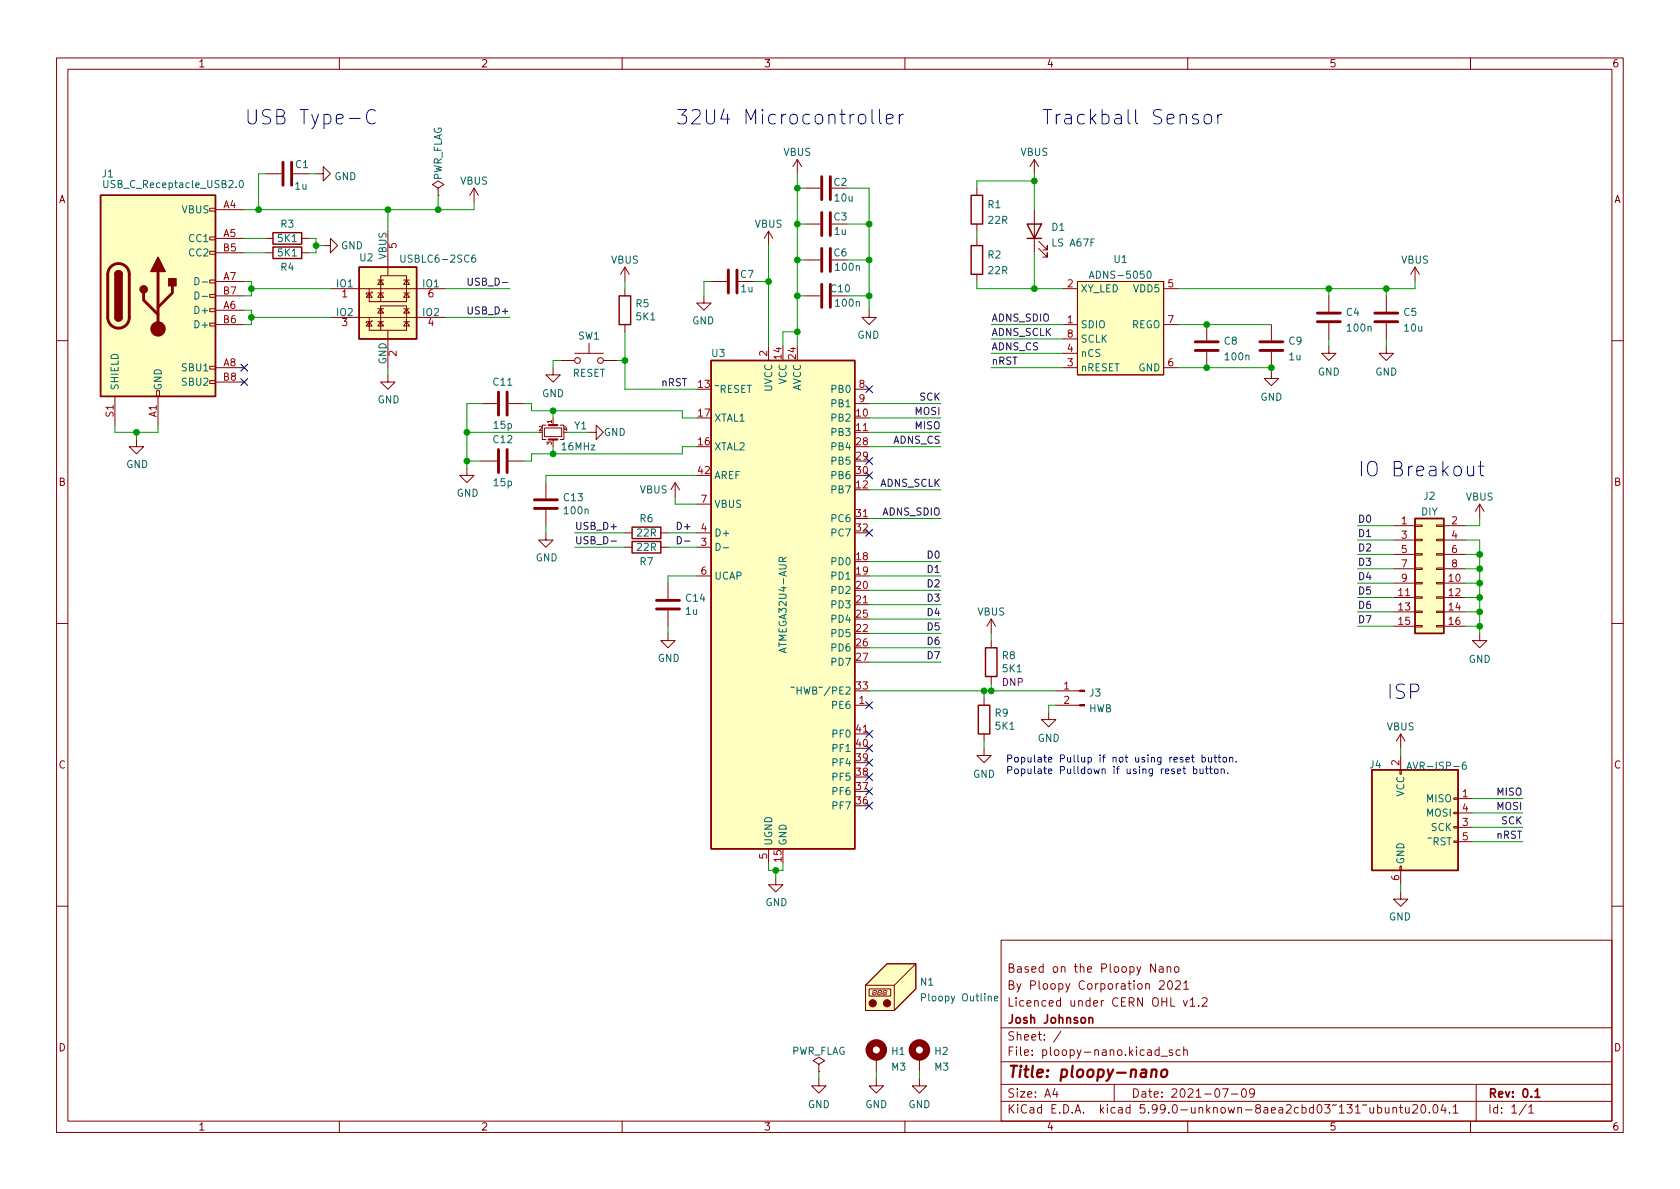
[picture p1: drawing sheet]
<svg xmlns="http://www.w3.org/2000/svg" width="297mm" height="210mm" viewBox="0 0 297 210" stroke-linecap="round" stroke-linejoin="round" font-family="sans-serif">
<g fill="none" stroke="#840000" stroke-width=".18">
<path d="M10 10.2h277v190.1h-277zM12 12.2h273v186.1h-273zM60 10.2v2M110 10.2v2M160 10.2v2M210 10.2v2M260 10.2v2M37.1 36.8h1v.5h-1zM38.1 37.1h5.1M47 30.7h2.8M51.8 30.7h2.8M55.9 30.7h1.2v-1.2l1.3 1.2-1.3 1.3v-1.3"/>
<path d="M77.5 33.3l1-.7-1-.6-1 .6 1 .7v1.2M77.5 34.5h.1M83.8 33.3l-.7 1.2M83.8 33.3v2.5M83.8 33.3l.8 1.2M141 28.2l-.8 1.3M141 28.2v2.5M141 28.2l.7 1.3M142.2 33.3h2.8M142.2 39.6h2.8M172.7 33.3v1.2M172.7 39.6v1.3"/>
<path d="M182.9 28.2l-.8 1.3M182.9 28.2v2.5M182.9 37.1v7.6M182.9 28.2l.7 1.3M37.1 57.1h1v.6h-1zM37.1 54.6h1v.5h-1zM37.1 52.1h1v.5h-1zM37.1 49.5h1v.5h-1zM37.1 44.4h1v.6h-1zM37.1 41.9h1v.5h-1zM38.1 42.2h5.1M38.1 54.9h5.1"/>
<path d="M38.1 49.8h5.1M38.1 44.7h5.1M38.1 57.4h5.1M38.1 52.3h5.1M47 42.2h1.3M47 44.7h1.3M53.3 42.2h1.3M53.3 44.7h1.3M57.1 43.4h1.3v-1.2l1.3 1.2-1.3 1.3v-1.3M58.4 56.1h20.3M58.4 51h20.3M65.3 57.7v-.8v1.5h2"/>
<path d="M65.3 56.1v.8M65.3 52.6v-.8v1.5h2M65.3 51v.8M65.3 56.9l.5 .8h-1zM65.3 51.8l.5 .8h-1zM65.8 56.6v.3h-1v.2M65.8 51.6v.2h-1v.3M66.8 56.9h1M66.8 54.6h1M66.8 51.8h1M66.8 49.5h1M67.3 57.7v-.8v1.5"/>
<path d="M67.3 54.6v-.5h4.6v.5M67.3 52.6v-.8v1.5M67.3 56.9l.5 .8h-1zM67.3 55.4v-.8v2.3M67.3 54.6l.5 .8h-1zM67.3 51.8l.5 .8h-1zM67.3 50.3v-.8v2.3M67.3 49.5l.5 .8h-1zM67.3 49.5v-.7h4.6v.7M68.6 58.4v6.6M68.6 40.9v7.9M71.4 56.9h1"/>
<path d="M71.4 54.6h1M71.4 51.8h1M71.4 49.5h1M71.9 57.7v-.8v1.5h-4.6M71.9 52.6v-.8v1.5h-4.6M71.9 56.9l.5 .8h-1zM71.9 55.4v-.8v2.3M71.9 54.6l.5 .8h-1zM71.9 51.8l.5 .8h-1zM71.9 50.3v-.8v2.3M71.9 49.5l.5 .8h-1zM110.5 47.2l-.8 1.3"/>
<path d="M110.5 47.2v2.6M110.5 51v1.3M110.5 57.4v1.3M110.5 47.2l.8 1.3M124.5 52.3v1.3h-1.3l1.3 1.3 1.2-1.3h-1.2M125.7 49.8h2.8M135.9 40.9v2.5M135.9 40.9l-.8 1.3M135.9 40.9l.8 1.3M142.2 52.3h2.8M142.2 46h2.8M153.7 54.9v1.2h-1.3l1.3 1.3 1.2-1.3h-1.2"/>
<path d="M172.7 42.2v1.2M172.7 48.5v1.3M183.6 43.9l1.6 1.6v-.8v.8h-.8M183.6 42.7l1.6 1.5v-.8v.8h-.8M188 57.4h2.5M188 51h2.5M188 59.9h2.5M190.5 49.8h15.2v16.5h-15.2zM205.7 57.4h2.6M205.7 51h2.6M213.4 57.4v2.8M224.8 57.4v2.8"/>
<path d="M234.9 52.3v2.8M234.9 57.1v2.8M245.1 52.3v2.8M245.1 57.1v2.8M250.2 47.2l-.8 1.3M250.2 47.2v2.6M250.2 47.2l.8 1.3M10 60.2h2M20.3 70.1v5.1M24.1 77.7v1.3h1.3l-1.3 1.3-1.2-1.3h1.2M27.7 69.1h.5v1h-.5zM27.9 70.1v5.1"/>
<path d="M37.1 67.3h1v.5h-1zM37.1 64.8h1v.5h-1zM38.1 65h5.1M38.1 67.6h5.1M68.6 66.3v1.3h1.2l-1.2 1.2-1.3-1.2h1.3M85.1 71.4h2.8M89.9 71.4h2.8M96.3 75.7h3v1.5h-3zM96.5 75.2h-.6v2.5h.6M97.8 65v1.3h1.3l-1.3 1.3-1.3-1.3h1.3M97.8 73.9v1.3M97.8 77.7v1.3"/>
<path d="M99.1 75.2h.6v2.5h-.6M99.1 63.7h2.5M101.6 62.5h5.1M104.1 76.4h1.3v-1.2l1.3 1.2-1.3 1.3v-1.3M104.1 60.7v1.8M106.7 63.7h2.5M135.9 61.2v2.5M151.1 76.4h2.6M151.1 68.8h2.6M151.1 71.4h2.6M188 65h2.5M188 62.5h2.5"/>
<path d="M205.7 65h2.6M213.4 62.2v2.8M224.8 65.7v1.2h1.3l-1.3 1.3-1.3-1.3h1.3M224.8 62.2v2.8M234.9 61.2v1.3h1.3l-1.3 1.2-1.2-1.2h1.2M245.1 61.2v1.3h1.3l-1.3 1.2-1.3-1.2h1.3M285 60.2h2M82.5 82.8v1.3h1.3l-1.3 1.2-1.2-1.2h1.2M85.1 81.5h2.8M89.9 81.5h2.8M96.5 94.2v1.3h1.3l-1.3 1.3-1.3-1.3h1.3M96.5 85.3v2.8"/>
<path d="M96.5 90.2v2.8M110.5 94.2h1.3M110.5 96.8h1.3M116.8 94.2h1.3M116.8 96.8h1.3M119.4 85.3l-.8 1.3M119.4 85.3v2.6M119.4 85.3l.7 1.3M123.2 94.2h2.5M123.2 96.8h2.5M123.2 89.1h2.5M151.1 91.7h2.6"/>
<path d="M246.4 93h3.8M246.4 95.5h3.8M246.4 98h3.8M250.2 97.9h1.3v.3h-1.3zM250.2 95.4h1.3v.2h-1.3zM250.2 92.8h1.3v.3h-1.3zM254 97.9h1.3v.3h-1.3zM254 95.4h1.3v.2h-1.3zM254 92.8h1.3v.3h-1.3zM255.3 93h3.8M255.3 95.5h3.8M255.3 98h3.8"/>
<path d="M261.6 89.1l-.7 1.3M261.6 89.1v2.6M261.6 89.1l.8 1.3M10 110.2h2M118.1 112v1.3h1.3l-1.3 1.2-1.3-1.2h1.3M118.1 103.1v2.8M118.1 107.9v2.8M123.2 101.8h2.5M151.1 106.9h2.6M175.3 109.5l-.8 1.2M175.3 109.5v2.5M175.3 113.3v1.2"/>
<path d="M175.3 119.6v1.3M175.3 109.5l.7 1.2M246.4 103.1h3.8M246.4 105.7h3.8M246.4 108.2h3.8M246.4 110.7h3.8M246.4 100.6h3.8M250.2 110.6h1.3v.3h-1.3zM250.2 108.1h1.3v.2h-1.3zM250.2 105.5h1.3v.3h-1.3zM250.2 103h1.3v.2h-1.3zM250.2 100.5h1.3v.2h-1.3z"/>
<path d="M254 110.6h1.3v.3h-1.3zM254 108.1h1.3v.2h-1.3zM254 105.5h1.3v.3h-1.3zM254 103h1.3v.2h-1.3zM254 100.5h1.3v.2h-1.3zM255.3 103.1h3.8M255.3 105.7h3.8M255.3 108.2h3.8M255.3 110.7h3.8M255.3 100.6h3.8M261.6 112v1.3h1.3l-1.3 1.2-1.3-1.2h1.3M285 110.2h2"/>
<path d="M151.1 124.7h2.6M151.1 129.8h2.6M174 132.3v1.3h1.3l-1.3 1.3-1.3-1.3h1.3M174 123.4v1.3M174 129.8v1.3M185.4 126v1.2h1.3l-1.3 1.3-1.3-1.3h1.3M186.7 124.7h4.2M186.7 122.2h4.2M247.5 136.1h.3v.8h-.3zM247.6 129.8l-.7 1.3M247.6 129.8v2.5M247.6 133.6v2.5"/>
<path d="M247.6 129.8l.8 1.3M135.9 150.1v2.5M137.2 155.2v1.3h1.2l-1.2 1.2-1.3-1.2h1.3M247.5 153.2h.3v.7h-.3zM247.6 157.7v1.3h-1.2l1.2 1.3 1.3-1.3h-1.3M247.6 153.9v2.6M257 146.2h.8v.2h-.8zM257 143.6h.8v.3h-.8zM257 141.1h.8v.2h-.8zM257.8 141.2h2.5M257.8 146.3h2.5M257.8 143.8h2.5"/>
<path d="M257.8 148.8h2.5M10 160.2h2M153.7 174.9h3.8v1.2h-3.8zM154.3 175.6l-.1 .2M154.3 175.9h.4M154.4 175.2l-.1 .3M154.4 175.6h.3M154.5 175.2h.3M154.9 175.6l-.1 .3M155 175.2l-.1 .3M155.2 175.6l-.1 .2M155.2 175.9h.4"/>
<path d="M155.3 175.2l-.1 .3M155.3 175.6h.4M155.4 175.2h.4M155.8 175.6v.3M155.9 175.2v.3M156.1 175.6v.2M156.2 175.9h.3M156.2 175.2v.3M156.3 175.6h.3M156.4 175.2h.3M156.7 175.6v.3M156.8 175.2v.3"/>
<path d="M156.8 170.4h5.1v4.5l-3.8 3.8h-5.1v-4.5zM158.1 174.2v4.5M161.9 170.4l-3.8 3.8h-5.1M177 166.3h108v32h-108zM204.3 170.4v1.5l-.9-1.5v1.5M205 173.6l.6-.2 .2 .2 .1 .3-1 1h1M205 171h.6v.9M205.6 171.3l-.5 .1a.29 .29 0 0 0-.2 .2 .29 .29 0 0 0 .2 .3h.5M206.4 171.1l.2-.2 .3 .1 .1 .9M206.4 170.9v1M206.6 173.6l.2-.2a.81 .81 0 0 1 .6 .7 .81 .81 0 0 1-.3 .8h-.2a.81 .81 0 0 1-.3-1.3zM207.8 171l.3-.1 .3 .3v.4l-.3 .3h-.3l-.2-.3v-.4z"/>
<path d="M207.9 173.6l.5-.2 .2 .2 .1 .3-.9 1h.9M209.2 176.9l.4 1 .3-1M209.3 173.9l.4-.5v1.5M209.3 174.9h.8M210.4 176.9l.5-.5v1.5M210.4 177.9h.9M211.9 177.8v.1M212.6 176.6l.5-.2 .3 .2v.3l-.9 1h.9M285 160.2h2M60 198.3v2M110 198.3v2M144.8 188.2l1-.6-1-.7-1 .7 1 .6v1.3"/>
<path d="M144.8 189.5h.1M144.8 190.7v1.3h1.2l-1.2 1.3-1.3-1.3h1.3M154.9 190.7v1.3h1.3l-1.3 1.3-1.2-1.3h1.2M154.9 186.9v2.6M160 198.3v2M162.6 190.7v1.3h1.2l-1.2 1.3-1.3-1.3h1.3M162.6 186.9v2.6M177 194.8h108M177 191.8h108M177 187.8h108M177 181.8h108M186.5 192.5l-.4 1h1"/>
<path d="M186.9 193v1M187.6 182.4l-1.3 1.9M197 191.8v3M204.9 185.7l-.4-.1-.3 .3v.4l.2 .3h.5M204.9 185.1v1.5M205.3 186.8h1.1M207.3 185.7l-.4-.1-.2 .2 .1 .3 .5 .1v.4h-.6M208.6 185.7l-.4-.1-.3 .3v.4l.2 .3h.5M209.3 185.8l.2-.2 .4 .1v.9M209.3 185.1v1.5M210 198.3v2M216.1 192.5h1l-.6 1.5"/>
<path d="M217.7 193.5h1.2M219.7 192.6l.2-.1a.81 .81 0 0 1 .5 .7 .81 .81 0 0 1-.3 .8h-.1a.81 .81 0 0 1-.6-.6 .81 .81 0 0 1 .3-.8zM221.8 193.2l-.3 .3-.4-.1-.2-.2 .2-.6 .4-.1 .2 .2a.99 .99 0 0 1-.3 1.3h-.3M243.6 195.9l.4-.1 .3 .3v.4l-.2 .3h-.5M244.9 195.8l.1 1h.4l.2-.1M245.6 195.8v1M246.3 196l.2-.2 .4 .1v.9M246.3 195.8v1M247.4 195.8h.6M247.6 195.3v1.3l.4 .2M248.5 195.8l.1 1h.3l.2-.1M249.1 195.8v1"/>
<path d="M249.8 195.5l.6-.2 .2 .2v.3l-.9 1h.9M251.4 195.5l.2-.2a.81 .81 0 0 1 .6 .7 .81 .81 0 0 1-.3 .8h-.2a.81 .81 0 0 1-.3-1.3zM252.7 196.7v.1M253.6 195.4l.1-.1a.81 .81 0 0 1 .6 .7 .81 .81 0 0 1-.3 .8h-.1a.81 .81 0 0 1-.6-.6 .81 .81 0 0 1 .3-.8zM255.2 195.3l-.4 1h.9M255.5 195.8v1M256.3 196.7v.1M256.9 195.8l.5-.5v1.5M256.9 196.8h.9M260 198.3v2M261 191.8v6.5M269.9 195.3l-1.3 1.9"/>
<path d="M270.3 195.8l.4-.5v1.5M270.3 196.8h.9"/>
<circle cx="102.1" cy="63.7" r=".51"/>
<circle cx="106.2" cy="63.7" r=".51"/>
</g>
<path d="M192.6 180.1l.2-.2 .3 .1 .1 .9M271.4 193l.4-.5v1.5M271.4 194h.9" fill="none" stroke="#840000" stroke-width=".3"/>
<path d="M203.7 189.3a.49 .49 0 0 1 .8 .1l-.1 1.1M203.7 189.1l-.2 1.4M205.5 189.3a.52 .52 0 0 1 .5-.2 .52 .52 0 0 1 .4 .4l-.1 .6a.55 .55 0 0 1-.5 .4 .55 .55 0 0 1-.5-.4z" fill="none" stroke="#840000" stroke-width=".4"/>
<g fill="#ffffc2" stroke="#ffffc2" stroke-width=".18">
<path d="M17.8 34.5h20.3v35.6h-20.3z"/>
<path d="M156.8 170.4h5.1v4.5l-3.8 3.8h-5.1v-4.5z"/>
<path d="M63.5 47.2h10.2v12.7h-10.2z"/>
<path d="M125.7 63.7h25.4v86.4h-25.4z"/>
<path d="M250.2 91.7h5.1v20.3h-5.1z"/>
<path d="M242.6 136.1h15.2v17.8h-15.2z"/>
<path d="M190.5 49.8h15.2v16.5h-15.2z"/>
</g>
<g fill="none" stroke="#840000" stroke-width=".25">
<path d="M17.8 34.5h20.3v35.6h-20.3zM171.7 34.5h2v5.1h-2zM181.6 39.6h2.5l-1.2 2.6zM20.3 56.1a.64 .64 0 0 0 .7 .7 .64 .64 0 0 0 .6-.7M20.3 48.5a.64 .64 0 0 1 .7-.6 .64 .64 0 0 1 .6 .6M48.3 41.1h5v2.1h-5zM48.3 43.7h5v2h-5zM63.5 47.2h10.2v12.7h-10.2zM109.5 52.3h2v5.1h-2zM171.7 43.4h2v5.1h-2zM181.6 42.2h2.5M125.7 63.7h25.4v86.4h-25.4z"/>
<path d="M111.8 93.2h5v2h-5zM111.8 95.8h5v2h-5zM250.2 91.7h5.1v20.3h-5.1zM174.2 114.5h2.1v5.1h-2.1zM173 124.7h2v5.1h-2zM242.6 136.1h15.2v17.8h-15.2z"/>
</g>
<g fill="none" stroke="#840000" stroke-width=".51">
<path d="M50 28.7v4.1M51.6 28.7v4.1M145.3 31.2v4.1M145.3 37.6v4.1M146.8 31.2v4.1M146.8 37.6v4.1M19.6 47.2a1.91 1.91 0 0 1 2.1-.5 1.91 1.91 0 0 1 1.2 1.8v7.6a1.91 1.91 0 0 1-1.9 1.9 1.91 1.91 0 0 1-2-1.9l.1-7.8 .1-.6zM25.4 51.8v1.3l2.5 2.5M27.9 48v10.2M30.5 50.5v1.3l-2.6 2.6M128.8 47.7v4.1M130.3 47.7v4.1"/>
<path d="M145.3 43.9v4.1M145.3 50.3v4.1M146.8 43.9v4.1M146.8 50.3v4.1M232.9 56.9h4.1M232.9 55.4h4.1M243.1 56.9h4M243.1 55.4h4M88.1 69.3v4.1M88.1 79.5v4.1M89.7 69.3v4.1M89.7 79.5v4.1"/>
<path d="M211.3 62h4.1M211.3 60.4h4.1M222.8 62h4M222.8 60.4h4M94.5 89.9h4.1M94.5 88.4h4.1M116.1 107.7h4M116.1 106.2h4"/>
</g>
<g fill="#840000" stroke="#840000" stroke-width=".25">
<path d="M20.3 56.1h1.3a.64 .64 0 0 1-.6 .7 .64 .64 0 0 1-.7-.7z"/>
<path d="M20.5 48.1a.64 .64 0 0 1 .7-.2 .64 .64 0 0 1 .4 .6h-1.3z"/>
<path d="M20.3 48.5h1.3v7.6h-1.3z"/>
<path d="M29.8 49.3h1.3v1.2h-1.3z"/>
<path d="M27.9 45.5l1.3 2.5h-2.5z"/>
<circle cx="25.4" cy="51.2" r=".63"/>
</g>
<g fill="#840000" stroke="#840000" stroke-width=".18">
<path d="M190.9 124.6h.9v.2h-.9z"/>
<path d="M190.9 122h.9v.3h-.9z"/>
<circle cx="27.9" cy="58.2" r="1.27"/>
<circle cx="154.3" cy="177.4" r=".63"/>
<circle cx="156.8" cy="177.4" r=".63"/>
</g>
<g fill="none" stroke="#006464" stroke-width=".18">
<path d="M18.4 31.9v1l.2 .3 .4-.1 .1-.2v-1M42.4 32l.2-.1a.68 .68 0 0 1 .4 .6 .68 .68 0 0 1-.4 .7l-.2-.1-.1-.4zM34.5 49.1a.64 .64 0 0 1 .7 .6 .64 .64 0 0 1-.7 .7zM34.5 51.6a.64 .64 0 0 1 .7 .7 .64 .64 0 0 1-.7 .6zM35.7 49.9h1M35.7 52.4h1M70.9 45.1v1l.2 .3h.3l.2-.3v-1M84 45.1l-.4 .1a.86 .86 0 0 0 0 1.2l.5-.2v-.4l-.2-.2h-.3l-.2 .2M192.6 49.2l.4-1.3 .4 1.3M192.7 48.8h.6M202.9 48.1l.2-.2a.68 .68 0 0 1 .4 .7 .68 .68 0 0 1-.4 .6l-.2-.1-.1-.4zM126.6 96.1a.64 .64 0 0 1 .7 .6 .64 .64 0 0 1-.7 .6z"/>
<path d="M127.9 96.9h1M140.4 121.5l-.6 .1M140.9 121.5v1.2M140.9 122.1h.8M141.7 121.5v1.2M248.7 136l.5-1.2 .4 1.2M248.9 135.7h.6M259.1 134.8h-.3a.86 .86 0 0 0 0 1.2l.4-.1 .1-.4-.3-.2h-.3l-.2 .2M253.1 148.1l-.6 .2M162.9 176.4l.6-.1 .2-.1-.1-.4-.7-.1v1.3M175.8 176.6l.6-.1v-.3h-.4l-.2 .1 .1 .6h.5"/>
</g>
<path d="M97 75.2h1.6M97 77.7h1.6" fill="none" stroke="#840000" stroke-width=".38"/>
<g fill="none" stroke="#840000" stroke-width="1.3">
<circle cx="154.9" cy="185.7" r="1.27"/>
<circle cx="162.6" cy="185.7" r="1.27"/>
</g>
<path d="M82.8 49.2v1l.2 .2h.3l.2-.2v-1M108 95.7h1M119.8 94.9a.64 .64 0 0 1 .7 .6 .64 .64 0 0 1-.7 .7zM121 95.7h1" fill="none" stroke="#0f0f0f" stroke-width=".18"/>
<g fill="none" stroke="#0000c2" stroke-width=".18">
<path d="M66.4 19.6a.95 .95 0 0 0-1.1-.1 .95 .95 0 0 0-.5 1 1.08 1.08 0 0 0 .3 1.1 1.08 1.08 0 0 0 1.1 .2l.2-.1M154.2 19.4v2.1l.3 .4M155.5 19.4v2.1l.4 .4M156.7 21.1l1.2-.3-.1-.5-.7-.1-.4 .4v.9l.1 .3 .3 .1 .7-.1M159 20.2v1.7M159.7 20.2a.65 .65 0 0 0-.7 .5M211.8 20.3l-.6-.1-.4 .4 .2 .3 .8 .3 .1 .2-.1 .4-.2 .1-.8-.1M213 20.5a.69 .69 0 0 1 .7-.3 .69 .69 0 0 1 .5 .5v.7a.69 .69 0 0 1-.6 .5 .69 .69 0 0 1-.7-.5v-.7zM215.3 20.2v1.7M216 20.2a.65 .65 0 0 0-.7 .5M259.5 82.4v1.4l.1 .2a.69 .69 0 0 0 .9-.1M260.5 82.4v1.7"/>
<path d="M261.4 82.4h1M261.8 81.6v2.2l.1 .2 .5 .1M209.1 136h.5M209.3 135.5v1.1l.3 .2M209.7 134.3l.6-.1-.1-.2-.3-.1-.2 .2v.6h.5M210.7 133.9h.4M210.8 133.5v1.1l.3 .2M211 136h.4l.2 .2-.1 .5h-.5M211 135.5v1.3M212.2 136v.7l.3 .1 .2-.1M212.5 134l.4-.1 .2 .3-.1 .5h-.5M212.5 133.5v1.3"/>
<path d="M212.7 136v.8M213.1 136h.5M213.3 135.5v1.1l.3 .2M213.7 133.9v.8l.3 .1 .2-.2M213.9 136h.4M214 135.5v1.1l.3 .2M214.2 133.9v.9M214.6 133.9h.5M214.8 133.5v1.1l.3 .2M214.8 136h.3l.3 .2v.4l-.3 .2-.3-.1-.1-.1zM215.4 133.9h.5M215.6 133.5v1.1l.3 .2"/>
<path d="M215.9 136.1l.2-.1h.3l.1 .8M215.9 136v.8M216.3 134l.3-.1 .3 .3v.3l-.3 .3-.3-.1-.1-.2zM217.1 136.7v.1M217.4 134l.2-.1 .3 .1 .1 .8M217.4 133.9v.9M218.6 134.6v.2"/>
</g>
<g fill="none" stroke="#009600" stroke-width=".18">
<path d="M47 30.7h-1.3v6.4M54.6 30.7h1.3M68.6 37.1v3.8M77.5 34.5v2.6M83.8 35.8v1.3h-40.6M141 30.7v30.5M141 33.3h1.2M141 39.6h1.2M149.9 33.3h3.8v21.6M149.9 39.6h3.8M182.9 32h-10.2v1.3M182.9 30.7v6.4"/>
<path d="M43.2 49.8h1.2v2.5h-1.2M43.2 44.7h3.8M43.2 54.9h1.2v2.5h-1.2M43.2 42.2h3.8M44.4 51h14M44.4 56.1h14M54.6 42.2h1.3v2.5h-1.3M55.9 43.4h1.2M78.7 51h11.5M78.7 56.1h11.5M110.5 58.7v10.1h12.7M110.5 49.8v1.2"/>
<path d="M125.7 49.8h-1.2v2.5M133.3 49.8h2.6M135.9 43.4v17.8M141 52.3h1.2M141 46h1.2M141 58.7h-2.6v2.5M149.9 52.3h3.8M149.9 46h3.8M172.7 49.8v1.2h15.3M172.7 40.9v1.3M175.3 59.9h12.7M175.3 57.4h12.7"/>
<path d="M182.9 44.7v6.3M208.3 57.4h16.5M234.9 51v1.3M234.9 59.9v1.3M245.1 51v1.3M245.1 59.9v1.3M250.2 49.8v1.2h-41.9M20.3 75.2v1.2h7.6v-1.2M24.1 76.4v1.3M68.6 65v1.3M82.5 76.4h12.7M85.1 71.4h-2.6v11.4"/>
<path d="M92.7 71.4h1.3v1.2h26.6v1.3h2.6M97.8 72.6v1.3M97.8 79v1.3M99.1 63.7h-1.3v1.3M100.3 76.4h3.8M109.2 63.7h1.3M123.2 79h-2.6v1.3h-26.6v1.2h-1.3M153.7 73.9h12.7M153.7 79h12.7M153.7 76.4h12.7M153.7 71.4h12.7M175.3 62.5h12.7"/>
<path d="M175.3 65h12.7M208.3 65h16.5v.7M82.5 81.5h2.6M96.5 93v1.2M101.6 94.2h8.9M101.6 96.8h8.9M118.1 94.2h5.1M118.1 96.8h5.1M119.4 87.9v1.2h3.8M123.2 84.1h-26.7v1.2M153.7 91.7h12.7M153.7 99.3h12.7"/>
<path d="M153.7 86.6h12.7M240 95.5h6.4M240 98h6.4M240 93h6.4M259.1 95.5h2.5v16.5M259.1 98h2.5M261.6 91.7v1.3h-2.5M118.1 110.7v1.3M123.2 101.8h-5.1v1.3M153.7 101.8h12.7M153.7 104.4h12.7M153.7 106.9h12.7"/>
<path d="M153.7 109.5h12.7M153.7 112h12.7M153.7 114.5h12.7M153.7 117.1h12.7M175.3 112v1.3M240 100.6h6.4M240 103.1h6.4M240 105.7h6.4M240 108.2h6.4M240 110.7h6.4M259.1 100.6h2.5M259.1 103.1h2.5"/>
<path d="M259.1 105.7h2.5M259.1 108.2h2.5M259.1 110.7h2.5M153.7 122.2h33M174 122.2v1.2M174 131.1v1.2M175.3 120.9v1.3M186.7 124.7h-1.3v1.3M247.6 132.3v1.3M135.9 152.6v1.3h2.5v-1.3M137.2 153.9v1.3M247.6 156.5v1.2"/>
<path d="M260.3 148.8h8.9M260.3 146.3h8.9M260.3 141.2h8.9M260.3 143.8h8.9M144.8 189.5v1.2M154.9 189.5v1.2M162.6 189.5v1.2"/>
</g>
<g fill="none" stroke="#000084" stroke-width=".18">
<path d="M42.6 66.9l1.2 1.3M42.6 64.4l1.2 1.2M43.8 66.9l-1.2 1.3M43.8 64.4l-1.2 1.2M153.1 68.2l1.2 1.2M154.3 68.2l-1.2 1.2M153.1 80.9l1.2 1.2M153.1 93.6l1.2 1.2M153.1 83.5l1.2 1.2M154.3 80.9l-1.2 1.2M154.3 93.6l-1.2 1.2M154.3 83.5l-1.2 1.2"/>
<path d="M153.1 139.3l1.2 1.3M153.1 124.1l1.2 1.2M153.1 136.8l1.2 1.2M153.1 131.7l1.2 1.2M153.1 134.3l1.2 1.2M153.1 129.2l1.2 1.2M154.3 139.3l-1.2 1.3M154.3 124.1l-1.2 1.2M154.3 136.8l-1.2 1.2M154.3 131.7l-1.2 1.2M154.3 134.3l-1.2 1.2M154.3 129.2l-1.2 1.2"/>
<path d="M153.1 141.9l1.2 1.2M154.3 141.9l-1.2 1.2"/>
</g>
<g fill="#009600" stroke="#009600" stroke-width=".18">
<circle cx="141" cy="52.3" r=".51"/>
<circle cx="141" cy="58.7" r=".51"/>
<circle cx="153.7" cy="52.3" r=".51"/>
<circle cx="135.9" cy="49.8" r=".51"/>
<circle cx="82.6" cy="76.4" r=".51"/>
<circle cx="82.6" cy="81.5" r=".51"/>
<circle cx="24.1" cy="76.4" r=".51"/>
<circle cx="44.5" cy="51" r=".51"/>
<circle cx="55.9" cy="43.4" r=".51"/>
<circle cx="68.6" cy="37.1" r=".51"/>
<circle cx="77.5" cy="37.1" r=".51"/>
<circle cx="45.7" cy="37.1" r=".51"/>
<circle cx="44.5" cy="56.1" r=".51"/>
<circle cx="97.8" cy="72.6" r=".51"/>
<circle cx="97.8" cy="80.3" r=".51"/>
<circle cx="110.5" cy="63.7" r=".51"/>
<circle cx="137.2" cy="153.9" r=".51"/>
<circle cx="153.7" cy="39.6" r=".51"/>
<circle cx="141" cy="33.3" r=".51"/>
<circle cx="141" cy="39.6" r=".51"/>
<circle cx="141" cy="46" r=".51"/>
<circle cx="153.7" cy="46" r=".51"/>
<circle cx="174" cy="122.2" r=".51"/>
<circle cx="175.3" cy="122.2" r=".51"/>
<circle cx="182.9" cy="51" r=".51"/>
<circle cx="213.4" cy="57.4" r=".51"/>
<circle cx="182.9" cy="32" r=".51"/>
<circle cx="261.6" cy="100.6" r=".51"/>
<circle cx="261.6" cy="103.1" r=".51"/>
<circle cx="261.6" cy="105.7" r=".51"/>
<circle cx="261.6" cy="98" r=".51"/>
<circle cx="261.6" cy="108.2" r=".51"/>
<circle cx="261.6" cy="110.7" r=".51"/>
<circle cx="224.8" cy="65" r=".51"/>
<circle cx="235" cy="51" r=".51"/>
<circle cx="213.4" cy="65" r=".51"/>
<circle cx="245.1" cy="51" r=".51"/>
</g>
<g font-size="3.5" fill="#0000c2">
<text x="43.2" y="22">USB Type-C</text>
<text x="119.4" y="22">32U4 Microcontroller</text>
<text x="184.1" y="22">Trackball Sensor</text>
<text x="240" y="84.3">IO Breakout</text>
<text x="245.1" y="123.6">ISP</text>
</g>
<text font-size="2.8" fill="#840000" x="178" y="190.6">Title: ploopy-nano</text>
<g font-size="2.1" fill="#840000">
<text x="178" y="172">Based on the Ploopy Nano</text>
<text x="178" y="178">Licenced under CERN OHL v1.2</text>
<text x="178" y="175">By Ploopy Corporation 2021</text>
<text x="178" y="184">Sheet: /</text>
<text x="178" y="181">Josh Johnson</text>
<text x="178" y="186.7">File: ploopy-nano.kicad_sch</text>
<text x="178" y="196.9">KiCad E.D.A. kicad 5.99.0-unknown-8aea2cbd03~131~ubuntu20.04.1</text>
<text x="178" y="194.1">Size: A4</text>
<text x="200" y="194.1">Date: 2021-07-09</text>
<text x="263" y="194.1">Rev: 0.1</text>
<text x="263" y="196.9">Id: 1/1</text>
</g>
<g font-size="1.8" fill="#840000">
<text x="35" y="11.9">1</text>
<text x="85" y="11.9">2</text>
<text x="135" y="11.9">3</text>
<text x="185" y="11.9">4</text>
<text x="235" y="11.9">5</text>
<text x="285" y="11.9">6</text>
<text x="10.3" y="35.9">A</text>
<text x="285.3" y="35.9">A</text>
<text x="10.3" y="85.9">B</text>
<text x="285.3" y="85.9">B</text>
<text x="10.3" y="135.9">C</text>
<text x="285.3" y="135.9">C</text>
<text x="10.3" y="185.9">D</text>
<text x="285.3" y="185.9">D</text>
<text x="35" y="199.9">1</text>
<text x="85" y="199.9">2</text>
<text x="135" y="199.9">3</text>
<text x="185" y="199.9">4</text>
<text x="235" y="199.9">5</text>
<text x="285" y="199.9">6</text>
</g>
<g font-size="1.8" fill="#006464">
<text x="52.3" y="29.7">C1</text>
<text x="138.5" y="27.6">VBUS</text>
<text x="180.4" y="27.6">VBUS</text>
<text x="18.1" y="31.4">J1</text>
<text x="18.9" y="33.2">USB_C_Receptacle_USB2.0</text>
<text x="52.2" y="33.5">1u</text>
<text x="59.1" y="31.8">GND</text>
<text x="78.1" y="32.1" transform="rotate(-90 78.1 32.1)">PWR_FLAG</text>
<text x="81.4" y="32.6">VBUS</text>
<text x="147.5" y="32.9">C2</text>
<text x="147.7" y="35.6">10u</text>
<text x="32.2" y="37.7">VBUS</text>
<text x="49.7" y="40.3">R3</text>
<text x="133.4" y="40.3">VBUS</text>
<text x="147.5" y="39">C3</text>
<text x="147.6" y="41.5">1u</text>
<text x="174.7" y="36.8">R1</text>
<text x="174.8" y="39.6">22R</text>
<text x="186" y="40.8">D1</text>
<text x="33.5" y="42.8">CC1</text>
<text x="33.5" y="45.3">CC2</text>
<text x="49.2" y="42.8">5K1</text>
<text x="49.2" y="45.3">5K1</text>
<text x="49.7" y="47.9">R4</text>
<text x="60.3" y="44.1">GND</text>
<text x="63.6" y="46.2">U2</text>
<text x="68.3" y="45.9" transform="rotate(-90 68.3 45.9)">VBUS</text>
<text x="71.4" y="46.4">USBLC6-2SC6</text>
<text x="108" y="46.6">VBUS</text>
<text x="147.5" y="45.3">C6</text>
<text x="147.8" y="47.9">100n</text>
<text x="174.7" y="45.7">R2</text>
<text x="186.2" y="43.6">LS A67F</text>
<text x="197" y="46.5">U1</text>
<text x="247.7" y="46.6">VBUS</text>
<text x="59.5" y="50.8">IO1</text>
<text x="74.8" y="50.8">IO1</text>
<text x="130.9" y="49.1">C7</text>
<text x="131" y="51.7">1u</text>
<text x="147" y="51.7">C10</text>
<text x="174.8" y="48.5">22R</text>
<text x="191" y="51.7">XY_LED</text>
<text x="193.4" y="49.3">ADNS-5050</text>
<text x="200.5" y="51.7">VDD5</text>
<text x="34.8" y="55.5">D+</text>
<text x="34.8" y="58">D+</text>
<text x="59.5" y="55.9">IO2</text>
<text x="74.8" y="55.9">IO2</text>
<text x="112.5" y="54.3">R5</text>
<text x="112.6" y="56.6">5K1</text>
<text x="122.4" y="57.3">GND</text>
<text x="147.8" y="54.2">100n</text>
<text x="151.6" y="59.9">GND</text>
<text x="191" y="58">SDIO</text>
<text x="200" y="58">REGO</text>
<text x="238.1" y="55.9">C4</text>
<text x="238.3" y="58.6">100n</text>
<text x="248.2" y="55.9">C5</text>
<text x="248.4" y="58.6">10u</text>
<text x="32.4" y="65.7">SBU1</text>
<text x="68.3" y="64.4" transform="rotate(-90 68.3 64.4)">GND</text>
<text x="102.2" y="60">SW1</text>
<text x="125.9" y="63.1">U3</text>
<text x="191" y="65.7">nRESET</text>
<text x="191" y="63.1">nCS</text>
<text x="191" y="60.6">SCLK</text>
<text x="201.3" y="65.7">GND</text>
<text x="216.5" y="60.9">C8</text>
<text x="216.7" y="63.7">100n</text>
<text x="227.9" y="60.9">C9</text>
<text x="227.9" y="63.7">1u</text>
<text x="21" y="69.1" transform="rotate(-90 21 69.1)">SHIELD</text>
<text x="28.6" y="69.1" transform="rotate(-90 28.6 69.1)">GND</text>
<text x="32.4" y="68.2">SBU2</text>
<text x="66.7" y="71.3">GND</text>
<text x="87.3" y="68.2">C11</text>
<text x="95.8" y="70.2">GND</text>
<text x="101.2" y="66.6">RESET</text>
<text x="126.2" y="69.5">~RESET</text>
<text x="136.5" y="69.3" transform="rotate(-90 136.5 69.3)">UVCC</text>
<text x="139.1" y="68" transform="rotate(-90 139.1 68)">VCC</text>
<text x="141.6" y="69.3" transform="rotate(-90 141.6 69.3)">AVCC</text>
<text x="147.2" y="69.5">PB0</text>
<text x="222.8" y="70.9">GND</text>
<text x="233" y="66.4">GND</text>
<text x="243.1" y="66.4">GND</text>
<text x="87.4" y="75.8">15p</text>
<text x="101.6" y="75.9">Y1</text>
<text x="106.7" y="77.1">GND</text>
<text x="126.2" y="74.5">XTAL1</text>
<text x="147.2" y="74.5">PB2</text>
<text x="147.2" y="77.1">PB3</text>
<text x="147.2" y="72">PB1</text>
<text x="22.3" y="82.7">GND</text>
<text x="87.3" y="78.4">C12</text>
<text x="99.5" y="79.6">16MHz</text>
<text x="126.2" y="79.6">XTAL2</text>
<text x="147.2" y="79.6">PB4</text>
<text x="147.2" y="82.2">PB5</text>
<text x="80.7" y="87.8">GND</text>
<text x="87.4" y="86">15p</text>
<text x="99.7" y="88.6">C13</text>
<text x="113.1" y="87.2">VBUS</text>
<text x="126.2" y="84.7">AREF</text>
<text x="126.2" y="89.8">VBUS</text>
<text x="147.2" y="87.2">PB7</text>
<text x="147.2" y="84.7">PB6</text>
<text x="251.7" y="88.4">J2</text>
<text x="259.2" y="88.5">VBUS</text>
<text x="99.9" y="90.9">100n</text>
<text x="112.7" y="94.9">22R</text>
<text x="113.2" y="92.3">R6</text>
<text x="126.2" y="94.9">D+</text>
<text x="147.2" y="92.3">PC6</text>
<text x="147.2" y="94.9">PC7</text>
<text x="251.3" y="91.1">DIY</text>
<text x="94.7" y="99.3">GND</text>
<text x="112.7" y="97.4">22R</text>
<text x="113.2" y="99.9">R7</text>
<text x="147.2" y="99.9">PD0</text>
<text x="121.3" y="106.4">C14</text>
<text x="126.2" y="102.5">UCAP</text>
<text x="147.2" y="102.5">PD1</text>
<text x="147.2" y="105">PD2</text>
<text x="147.2" y="107.6">PD3</text>
<text x="121.3" y="108.7">1u</text>
<text x="147.2" y="112.6">PD5</text>
<text x="147.2" y="110.1">PD4</text>
<text x="172.8" y="108.8">VBUS</text>
<text x="116.3" y="117">GND</text>
<text x="139.1" y="115.1" transform="rotate(-90 139.1 115.1)">ATMEGA32U4-AUR</text>
<text x="147.2" y="115.2">PD6</text>
<text x="147.2" y="117.7">PD7</text>
<text x="177.2" y="116.6">R8</text>
<text x="177.3" y="118.9">5K1</text>
<text x="259.7" y="117.2">GND</text>
<text x="142.6" y="122.8">~HWB~/PE2</text>
<text x="147.3" y="125.3">PE6</text>
<text x="192.5" y="125.9">HWB</text>
<text x="192.7" y="123.2">J3</text>
<text x="147.4" y="130.4">PF0</text>
<text x="176" y="126.7">R9</text>
<text x="176.1" y="129">5K1</text>
<text x="183.5" y="131.2">GND</text>
<text x="245.2" y="129.2">VBUS</text>
<text x="147.4" y="135.5">PF4</text>
<text x="147.4" y="133">PF1</text>
<text x="172" y="137.5">GND</text>
<text x="242.2" y="135.9">J4</text>
<text x="249.7" y="136.1">AVR-ISP-6</text>
<text x="147.4" y="143.1">PF7</text>
<text x="147.4" y="140.6">PF6</text>
<text x="147.4" y="138">PF5</text>
<text x="248.3" y="140.9" transform="rotate(-90 248.3 140.9)">VCC</text>
<text x="252.3" y="141.9">MISO</text>
<text x="136.5" y="149.6" transform="rotate(-90 136.5 149.6)">UGND</text>
<text x="139.1" y="149.6" transform="rotate(-90 139.1 149.6)">GND</text>
<text x="252.3" y="144.4">MOSI</text>
<text x="253.1" y="146.9">SCK</text>
<text x="253.3" y="149.5">~RST</text>
<text x="248.3" y="152.9" transform="rotate(-90 248.3 152.9)">GND</text>
<text x="135.3" y="160.2">GND</text>
<text x="245.6" y="162.8">GND</text>
<text x="162.8" y="174.3">N1</text>
<text x="163.4" y="177.1">Ploopy Outline</text>
<text x="139.8" y="186.5">PWR_FLAG</text>
<text x="157.7" y="189.3">M3</text>
<text x="157.7" y="186.5">H1</text>
<text x="165.3" y="189.3">M3</text>
<text x="165.3" y="186.5">H2</text>
<text x="142.8" y="195.9">GND</text>
<text x="153" y="195.9">GND</text>
<text x="160.6" y="195.9">GND</text>
</g>
<g font-size="1.8" fill="#a90000">
<text x="39.5" y="36.8">A4</text>
<text x="39.5" y="41.9">A5</text>
<text x="39.5" y="44.4">B5</text>
<text x="70.1" y="43.9" transform="rotate(-90 70.1 43.9)">5</text>
<text x="39.5" y="49.5">A7</text>
<text x="39.5" y="52.1">B7</text>
<text x="60.5" y="52.6">1</text>
<text x="75.7" y="52.6">6</text>
<text x="188.7" y="50.8">2</text>
<text x="206.5" y="50.8">5</text>
<text x="39.5" y="54.6">A6</text>
<text x="39.5" y="57.1">B6</text>
<text x="60.5" y="57.7">3</text>
<text x="75.7" y="57.7">4</text>
<text x="188.7" y="57.1">1</text>
<text x="188.7" y="59.7">8</text>
<text x="206.5" y="57.1">7</text>
<text x="39.5" y="64.8">A8</text>
<text x="70.1" y="63" transform="rotate(-90 70.1 63)">2</text>
<text x="135.6" y="63" transform="rotate(-90 135.6 63)">2</text>
<text x="138.2" y="63.5" transform="rotate(-90 138.2 63.5)">14</text>
<text x="140.7" y="63.5" transform="rotate(-90 140.7 63.5)">24</text>
<text x="188.7" y="64.8">3</text>
<text x="188.7" y="62.2">4</text>
<text x="206.5" y="64.8">6</text>
<text x="39.5" y="67.3">B8</text>
<text x="123.5" y="68.6">13</text>
<text x="151.9" y="68.6">8</text>
<text x="151.9" y="71.1">9</text>
<text x="20.1" y="73.7" transform="rotate(-90 20.1 73.7)">S1</text>
<text x="27.7" y="73.8" transform="rotate(-90 27.7 73.8)">A1</text>
<text x="123.5" y="73.7">17</text>
<text x="151.4" y="73.7">10</text>
<text x="151.4" y="76.2">11</text>
<text x="123.5" y="78.7">16</text>
<text x="123.5" y="83.8">42</text>
<text x="151.4" y="78.7">28</text>
<text x="151.4" y="81.3">29</text>
<text x="151.4" y="83.8">30</text>
<text x="124" y="88.9">7</text>
<text x="151.4" y="86.4">12</text>
<text x="124" y="94">4</text>
<text x="151.4" y="91.4">31</text>
<text x="151.4" y="94">32</text>
<text x="247.8" y="92.7">1</text>
<text x="247.8" y="95.2">3</text>
<text x="256.7" y="92.7">2</text>
<text x="256.7" y="95.2">4</text>
<text x="124" y="96.5">3</text>
<text x="124" y="101.6">6</text>
<text x="151.4" y="99.1">18</text>
<text x="151.4" y="101.6">19</text>
<text x="247.8" y="97.8">5</text>
<text x="247.8" y="100.3">7</text>
<text x="256.7" y="97.8">6</text>
<text x="256.7" y="100.3">8</text>
<text x="151.4" y="104.1">20</text>
<text x="151.4" y="106.7">21</text>
<text x="247.3" y="105.4">11</text>
<text x="247.3" y="107.9">13</text>
<text x="247.8" y="102.9">9</text>
<text x="256.2" y="102.9">10</text>
<text x="256.2" y="105.4">12</text>
<text x="256.2" y="107.9">14</text>
<text x="151.4" y="111.8">22</text>
<text x="151.4" y="109.2">25</text>
<text x="247.3" y="110.5">15</text>
<text x="256.2" y="110.5">16</text>
<text x="151.4" y="114.3">26</text>
<text x="151.4" y="116.8">27</text>
<text x="151.4" y="121.9">33</text>
<text x="151.9" y="124.5">1</text>
<text x="188.1" y="121.9">1</text>
<text x="188.1" y="124.5">2</text>
<text x="151.4" y="129.5">41</text>
<text x="151.4" y="137.2">38</text>
<text x="151.4" y="134.6">39</text>
<text x="151.4" y="132.1">40</text>
<text x="247.4" y="135.4" transform="rotate(-90 247.4 135.4)">2</text>
<text x="151.4" y="142.2">36</text>
<text x="151.4" y="139.7">37</text>
<text x="258.6" y="141">1</text>
<text x="258.6" y="143.5">4</text>
<text x="258.6" y="146">3</text>
<text x="258.6" y="148.6">5</text>
<text x="135.6" y="151.9" transform="rotate(-90 135.6 151.9)">5</text>
<text x="138.2" y="152.4" transform="rotate(-90 138.2 152.4)">15</text>
<text x="247.4" y="155.7" transform="rotate(-90 247.4 155.7)">6</text>
</g>
<g font-size="1.8" fill="#0f0f0f">
<text x="83.6" y="50.5">USB_D-</text>
<text x="83.1" y="55.6">USB_D+</text>
<text x="175.3" y="56.9">ADNS_SDIO</text>
<text x="175.3" y="59.4">ADNS_SCLK</text>
<text x="175.3" y="64.5">nRST</text>
<text x="175.3" y="61.9">ADNS_CS</text>
<text x="116.8" y="68.3">nRST</text>
<text x="162.6" y="70.8">SCK</text>
<text x="161.8" y="75.9">MISO</text>
<text x="161.8" y="73.4">MOSI</text>
<text x="157.9" y="78.4">ADNS_CS</text>
<text x="155.6" y="86.1">ADNS_SCLK</text>
<text x="101.6" y="93.7">USB_D+</text>
<text x="119.4" y="93.7">D+</text>
<text x="156.1" y="91.1">ADNS_SDIO</text>
<text x="240" y="92.4">D0</text>
<text x="240" y="95">D1</text>
<text x="101.6" y="96.2">USB_D-</text>
<text x="164.1" y="101.3">D1</text>
<text x="164.1" y="98.8">D0</text>
<text x="240" y="97.5">D2</text>
<text x="240" y="100">D3</text>
<text x="164.1" y="103.8">D2</text>
<text x="164.1" y="106.4">D3</text>
<text x="240" y="102.6">D4</text>
<text x="240" y="105.1">D5</text>
<text x="240" y="107.7">D6</text>
<text x="164.1" y="108.9">D4</text>
<text x="164.1" y="111.5">D5</text>
<text x="240" y="110.2">D7</text>
<text x="164.1" y="116.5">D7</text>
<text x="164.1" y="114">D6</text>
<text x="264.7" y="143.2">MOSI</text>
<text x="264.7" y="140.7">MISO</text>
<text x="264.6" y="148.3">nRST</text>
<text x="265.5" y="145.8">SCK</text>
</g>
<text font-size="1.8" fill="#840084" x="177.2" y="121.3">DNP</text>
<g font-size="1.8" fill="#0000c2">
<text x="177.8" y="134.8">Populate Pullup if not using reset button.</text>
<text x="177.8" y="136.9">Populate Pulldown if using reset button.</text>
</g>
<g font-size="1.1" fill="#a90000">
<text x="95.3" y="76.2">2</text>
<text x="97.5" y="74.8" transform="rotate(-90 97.5 74.8)">1</text>
<text x="99.7" y="76.2">4</text>
<text x="97.5" y="78.6" transform="rotate(-90 97.5 78.6)">3</text>
</g>
</svg>
